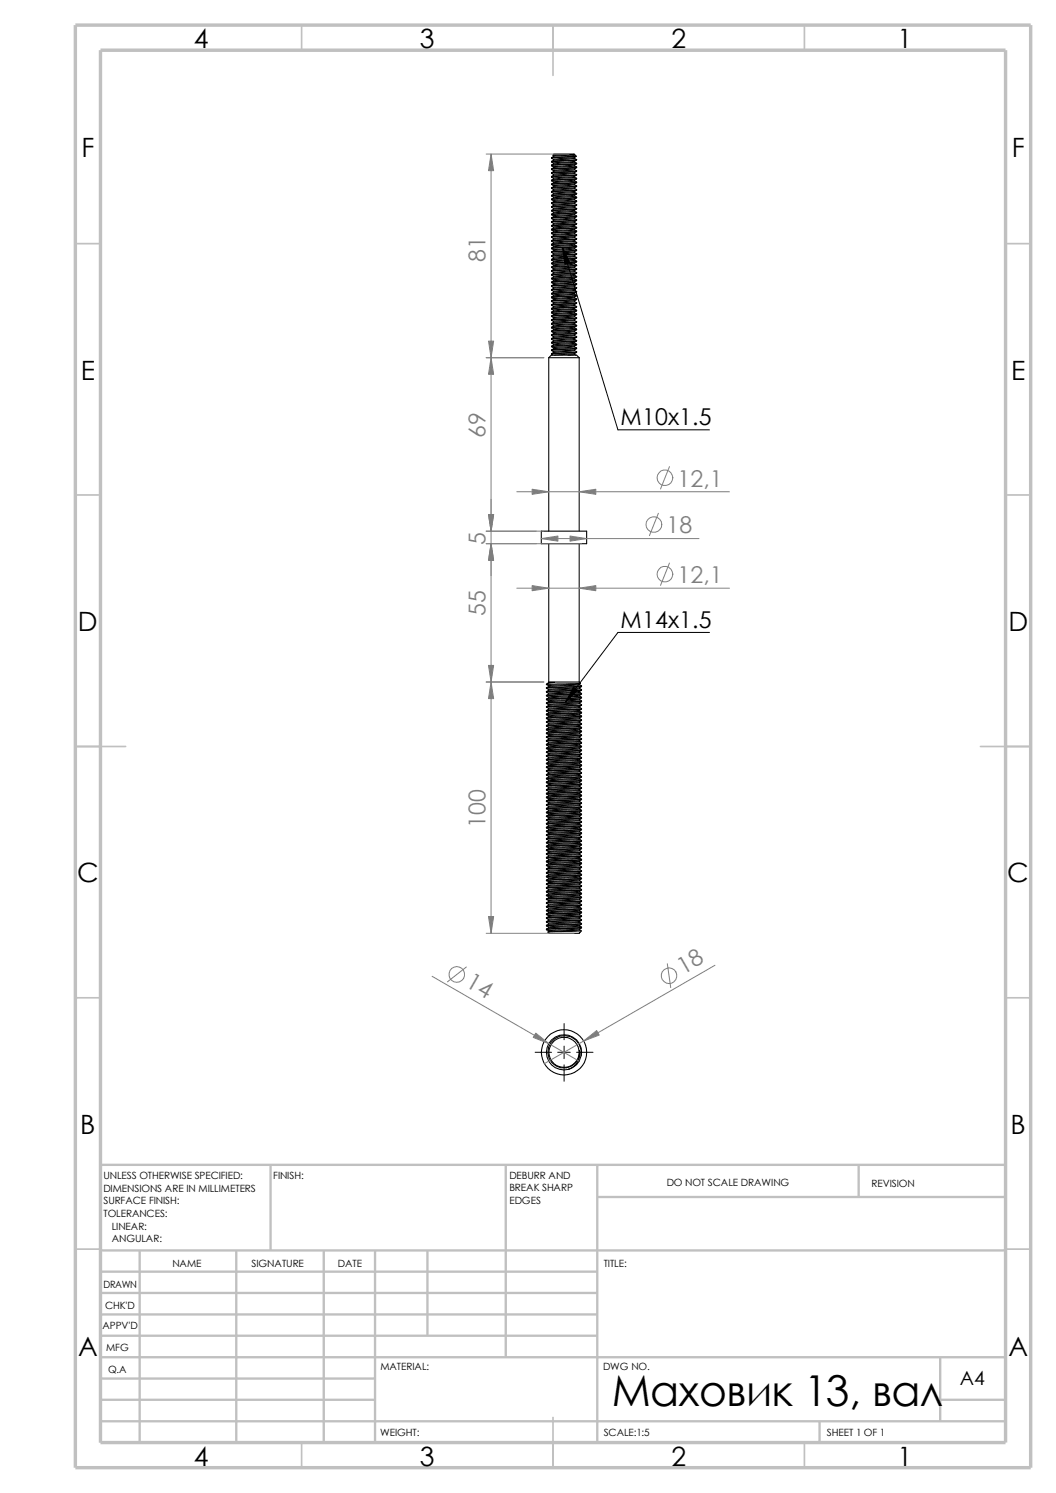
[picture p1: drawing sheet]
<svg xmlns="http://www.w3.org/2000/svg" width="210mm" height="297mm" viewBox="0 0 210 297" stroke-linecap="round" stroke-linejoin="round" font-family="sans-serif">
<g fill="none" stroke="#c0c0c0" stroke-width=".34">
<path d="M60 5v5M110 5v10M160 5v5M15 48.5h5M200 48.5h5M15 98.5h5M200 98.5h5M15 148.5h10M195 148.5h10M15 198.5h5M200 198.5h5M15 248.5h5"/>
<path d="M200 248.5h5M60 287v5M110 282v10M160 287v5"/>
</g>
<g fill="none" stroke="#c0c0c0" stroke-width=".47">
<path d="M53.8 231.7v17.1M100.6 231.7v38.3M118.8 238.1h81.2M118.8 231.7v55.3M170.8 231.7v6.4M200 231.7h-180v55.3M20 257.2h98.8M20 253h98.8M20 248.8h180M27.8 248.8v38.2M47 248.8v38.2M64.4 248.8v38.2"/>
<path d="M74.6 248.8v38.2M85 248.8v16.9M20 278.5h54.6M20 274.2h54.6M20 270h180M20 265.7h98.8M20 261.5h98.8M187 270v12.7M187 278.5h13M20 282.7h180M163 282.7v4.3"/>
</g>
<path d="M15 5h190v287h-190zM20 10h180v277h-180z" fill="none" stroke="#c0c0c0" stroke-width=".68" stroke-linecap="butt"/>
<g fill="none" stroke="#000" stroke-width=".21">
<path d="M109.7 31.4l.4 .3M109.7 32.9l.4 .3M109.7 33.7l.4 .3M109.7 34.4l.4 .3M109.7 36l.4 .2M109.7 36.6l.4 .4M109.7 38.1l.4 .3M109.7 39l.4 .2M109.7 39.6l.4 .4M109.7 33.6v.1M109.7 35.9h.1M109.7 38.9h.1"/>
<path d="M109.7 32.2l4.9-.4-.3 .3v.2M109.7 34.5l4.9-.4-.3 .2v.2M109.7 35.2l4.9-.4-.3 .3v.2M109.7 37.5l4.9-.4-.3 .2v.2M110 30.9h.1M110.1 31.7v.2M110.1 33.2v.2M110.1 34v.1M110.1 34.7v.2M110.1 35.4v.2M110.1 36.2v.2M110.1 37v.1"/>
<path d="M110.1 38.4v.2M110.1 39.2v.2M110.1 40v.1M110.1 30.9v.2M112.5 30.7l-2.5 .2 .2-.3 4.1 .1M112.5 30.7l-2.4 .2M112.5 30.7h1.8M112.9 31.2h1.4M112.9 31.2l-3.2 .2M114.2 32.1l-4 .3h-.1v.2M114.2 37.3l-4 .3-.1 .1v.2M114.2 31.3l-4.1 .4"/>
<path d="M114.2 32.9l-4.1 .3M114.2 33.6l-4.1 .4M114.2 34.3l-4.1 .4M114.2 35.1l-4.1 .3M114.2 35.9l-4.1 .3M114.2 36.6l-4.1 .4M114.2 38.1l-4.1 .3M114.2 38.8l-4.1 .4M114.2 39.6l-4.1 .4M114.3 32.9l.3-.3-4.9 .4M114.3 35.9l.3-.3-4.9 .4M114.3 39v-.2l.3-.2-4.9 .4"/>
<path d="M114.3 35.8v.2l-.2 .1-3.9 .2-.5 .3M114.3 31.5l.4 .3M114.3 32.3l.4 .2M114.3 33l.4 .3-5 .4M114.3 33.7l.4 .4M114.3 34.5l.4 .2M114.3 35.3l.4 .3M114.3 36l.4 .3-5 .4M114.3 36.7l.4 .4M114.3 37.5l.4 .3-5 .4M114.3 38.3l.4 .3M114.3 39l.4 .3-5 .4"/>
<path d="M114.3 39.8l.4 .2M114.3 32.8v.2M114.3 38.1v.2M114.3 30.8l-.2 .1-1.2 .3M114.3 31.5l-4.1 .3-.5 .3M114.3 32.3h-.6a9.5 9.5 0 0 0-4 .6M114.3 33l-4.1 .3-.5 .3M114.3 33.7l-4.1 .4-.5 .3M114.3 34.5l-4.1 .3-.5 .3M114.3 35.3l-4.2 .3-.4 .3M114.3 36.7l-4.1 .4-.5 .2M114.3 37.5l-.6 .1a9.5 9.5 0 0 0-4 .5"/>
<path d="M114.3 38.3l-4.1 .3-.5 .3M114.3 39l-4.1 .3-.5 .3M114.3 39.8l-4.1 .3-.5 .2M114.3 30.7l-4.1 .4-.5 .3M114.3 30.8l.3 .3M114.3 31.2l-4.6 .3M114.3 31.2l.3-.1-.3 .2v.2M114.6 31.8l-4.9 .3 .4 .4M114.6 34.7l-4.9 .4 .4 .3M114.6 37l-4.9 .4 .4 .3M114.6 40l-4.9 .4 .4 .3M114.6 32.5l-4.9 .4"/>
<path d="M114.6 33.2l-4.9 .4M114.6 34l-4.9 .4M114.6 35.5l-4.9 .4M114.6 36.2l-4.9 .4M114.6 37.7l-4.9 .4M114.6 38.5l-4.9 .4M114.6 39.2l-4.9 .4M114.6 33.4l-.3 .2v.1M114.6 36.4l-.3 .2v.1M114.6 37.8l-.3 .3M114.6 39.4l-.3 .2v.2M114.7 32.5v.1"/>
<path d="M114.7 34.8h.1M109.7 41.2l.4 .2M109.7 41.9l.4 .3M109.7 42.6l.4 .4M109.7 43.3l.4 .4M109.7 44.2l.4 .2M109.7 44.9l.4 .3M109.7 46.5l.4 .2M109.7 47.1l.4 .4M109.7 47.9l.4 .3M109.7 48.6l.4 .3M109.7 49.5l.4 .2"/>
<path d="M109.7 50.1l.4 .4M109.7 50.9l.4 .3M109.7 51.6l.4 .3M109.7 52.4l.4 .3M109.7 53.1l.4 .4M109.7 53.8l.4 .4M109.7 54.7l.4 .2M109.7 55.4l.4 .3M109.7 56.9l.4 .3M109.7 57.6l.4 .4M109.7 58.4l.4 .3M109.7 59.1l.4 .3"/>
<path d="M109.7 59.9l.4 .3M109.7 41.1v.1M109.7 44.1v.1M109.7 46.4h.1M109.7 49.4h.1M109.7 54.6v.1M109.7 45l4.9-.4-.3 .2v.2M109.7 47.2l4.9-.3-.3 .2v.1M109.7 48l4.9-.4-.3 .2v.2M109.7 50.2l4.9-.3-.3 .2v.1M109.7 51l4.9-.4-.3 .2v.2M109.7 53.2l4.9-.4-.3 .3v.2"/>
<path d="M109.7 56.2l4.9-.4-.3 .3v.2M109.7 57l4.9-.4-.5 .5-3.9 .2-.5 .3M109.7 57.7l4.9-.3-.3 .2v.1M109.7 58.5l4.9-.4-.3 .2v.2M109.7 60l4.9-.4-.5 .5-3.9 .2-.5 .3M110.1 40.7v.2M110.1 41.4v.2M110.1 42.2v.2M110.1 43.7v.2M110.1 44.4v.2M110.1 45.2v.2M110.1 45.9v.2"/>
<path d="M110.1 46.7v.2M110.1 47.5v.1M110.1 48.9v.2M110.1 49.7v.2M110.1 50.5v.1M110.1 51.2v.2M110.1 51.9v.2M110.1 52.7v.2M110.1 53.4v.2M110.1 54.2v.2M110.1 54.9v.2M110.1 55.7v.2"/>
<path d="M110.1 56.4v.2M110.1 57.2v.2M110.1 58v.1M110.1 58.7v.2M110.1 59.4v.2M114.2 42.6l-4 .3h-.1v.2M114.2 47.8l-4 .3-.1 .1v.2M114.2 40.3l-4.1 .4M114.2 41.1l-4.1 .3M114.2 41.8l-4.1 .4M114.2 43.3l-4.1 .4M114.2 44.1l-4.1 .3"/>
<path d="M114.2 44.8l-4.1 .4M114.2 45.6l-4.1 .3M114.2 46.4l-4.1 .3M114.2 47.1l-4.1 .4M114.2 48.6l-4.1 .3M114.2 49.3l-4.1 .4M114.2 50.1l-4.1 .4M114.2 50.8l-4.1 .4M114.2 51.6l-4.1 .3M114.2 52.3l-4.1 .4M114.2 53.1l-4.1 .3M114.2 53.8l-4.1 .4"/>
<path d="M114.2 54.6l-4.1 .3M114.2 55.3l-4.1 .4M114.2 56.1l-4.1 .3M114.2 56.9l-4.1 .3M114.2 57.6l-4.1 .4M114.2 58.3l-4.1 .4M114.2 59.1l-4.1 .3M114.2 59.8l-4.1 .4M114.3 41.1l.3-.2-4.9 .3M114.3 43.3l.3-.2-4.9 .4M114.3 46.4l.3-.3-4.9 .4M114.3 49.5v-.2l.3-.2-4.9 .4"/>
<path d="M114.3 51.6l.3-.2-4.9 .3M114.3 54.7v-.1l.3-.2-4.9 .3M114.3 59.1l.3-.3-4.9 .4M114.3 41.1v.2h-.2l-3.9 .3-.5 .3M114.3 46.3v.2l-.2 .1-3.9 .2-.5 .3M114.3 51.6v.2h-.2l-3.9 .3-.5 .3M114.3 40.5l.4 .4M114.3 41.2l.4 .4-5 .4M114.3 42l.4 .3-5 .4M114.3 42.8l.4 .2M114.3 43.5l.4 .3-5 .4M114.3 44.2l.4 .4"/>
<path d="M114.3 45l.4 .2M114.3 45.8l.4 .3M114.3 46.5l.4 .3M114.3 47.2l.4 .4M114.3 48l.4 .2M114.3 48.8l.4 .3M114.3 49.5l.4 .3M114.3 50.2l.4 .3M114.3 51l.4 .4M114.3 51.7l.4 .4-5 .4M114.3 52.5l.4 .3M114.3 53.3l.4 .2"/>
<path d="M114.3 54l.4 .4M114.3 54.7l.4 .4-5 .4M114.3 55.5l.4 .2M114.3 56.3l.4 .3M114.3 57l.4 .3M114.3 57.7l.4 .4M114.3 58.5l.4 .2M114.3 59.3l.4 .3M114.3 60l.4 .3M114.3 43.3v.2M114.3 53.8v.2M114.3 59.1v.2"/>
<path d="M114.3 40.5l-4.2 .4-.4 .2M114.3 42l-4.1 .3-.5 .3M114.3 42.8h-.6a9.5 9.5 0 0 0-4 .5M114.3 43.5l-4.1 .3-.5 .3M114.3 44.2l-4.1 .4-.5 .3M114.3 45l-4.1 .3-.5 .3M114.3 45.8l-4.2 .3-.4 .3M114.3 47.2l-4.1 .4-.5 .3M114.3 48l-.6 .1a9.5 9.5 0 0 0-4 .5M114.3 48.8l-4.1 .3-.5 .3M114.3 49.5l-4.1 .3-.5 .3M114.3 50.2l-4.1 .4-.5 .2"/>
<path d="M114.3 51l-.6 .1a9.5 9.5 0 0 0-4 .5M114.3 52.5l-4.1 .3-.5 .3M114.3 53.3h-.6a9.5 9.5 0 0 0-4 .5M114.3 54l-4.1 .3-.5 .3M114.3 54.7l-4.1 .4-.5 .3M114.3 55.5l-4.1 .3-.5 .3M114.3 56.3h-.6a9.5 9.5 0 0 0-4 .6M114.3 57.7l-4.1 .4-.5 .3M114.3 58.5l-4.1 .3-.5 .3M114.3 59.3l-3.6 .2-.6 .1-.4 .3M114.6 45.2l-4.9 .4 .4 .3M114.6 55.7l-4.9 .4 .4 .3"/>
<path d="M114.6 40.7l-4.9 .4M114.6 41.5l-4.9 .4M114.6 42.2l-4.9 .4M114.6 43l-4.9 .3M114.6 43.7l-4.9 .4M114.6 44.5l-4.9 .4M114.6 46l-4.9 .4M114.6 46.7l-4.9 .4M114.6 47.5l-4.9 .4M114.6 48.2l-4.9 .4M114.6 49l-4.9 .4M114.6 49.7l-4.9 .4"/>
<path d="M114.6 50.5l-4.9 .4M114.6 51.2l-4.9 .4M114.6 52l-4.9 .4M114.6 52.7l-4.9 .4M114.6 53.5l-4.9 .3M114.6 54.2l-4.9 .4M114.6 55l-4.9 .4M114.6 56.5l-4.9 .4M114.6 57.2l-4.9 .4M114.6 58l-4.9 .4M114.6 58.7l-4.9 .4M114.6 59.5l-4.9 .4"/>
<path d="M114.6 40.1l-.3 .2v.2M114.6 41.6l-.3 .2v.2M114.6 42.3l-.3 .3v.2M114.6 43.9l-.3 .2v.1M114.6 45.3l-.3 .3v.2M114.6 48.3l-.3 .3v.2M114.6 52.1l-.3 .2v.2M114.6 53.6l-.3 .2M114.6 55.1l-.3 .2v.2M114.7 40l-.1 .1-4.9 .4M114.7 45.3l-.1 .1-4.9 .3M114.7 48.3l-.1 .1-4.9 .3"/>
<path d="M114.7 53.5l-.1 .1-4.9 .4M114.7 43v.1M114.7 50.5v.1M114.7 55.8h.1M114.7 58.8h.1M109.1 71.2h6.1M109.1 71.2l.5-.5h5.1l.5 .5M109.1 71.2v34.5M109.7 60.6l.4 .4M109.7 62.1l.4 .3M109.7 62.9l.4 .3M109.7 63.6l.4 .4"/>
<path d="M109.7 64.3l.4 .4M109.7 65.2l.4 .2M109.7 65.9l.4 .3M109.7 67.4l.4 .3M109.7 68.2l.4 .3M109.7 68.9l.4 .3M109.7 70.5l.3 .2M109.7 65.1v.1M109.7 68.1v.1M109.7 70.4h.1M109.7 60.7l4.9-.3-.3 .2v.1M109.7 61.5l4.9-.4-.3 .2v.2"/>
<path d="M109.7 62.9l4.9-.3-.3 .2v.2M109.7 63.7l4.9-.4-.3 .3v.2M109.7 64.5l4.9-.4-.3 .2v.2M109.7 65.2l4.9-.3-.5 .4-3.9 .3-.5 .3M109.7 66l4.9-.4-.3 .2v.2M109.7 68.2l4.9-.3-.3 .2v.1M109.7 69l4.9-.4-.3 .2v.2M109.7 69.7l4.9-.4-.3 .3v.2M110.1 60.2v.2M110.1 61v.1M110.1 61.7v.2M110.1 62.4v.2"/>
<path d="M110.1 63.2v.2M110.1 64v.1M110.1 64.7v.2M110.1 65.4v.2M110.1 66.2v.2M110.1 67.7v.2M110.1 68.5v.1M110.1 69.2v.2M110.1 69.9v.2M114.2 66.6l-4 .3h-.1v.2M114.2 60.6l-4.1 .4M114.2 61.3l-4.1 .4"/>
<path d="M114.2 62.1l-4.1 .3M114.2 62.8l-4.1 .4M114.2 63.6l-4.1 .4M114.2 64.3l-4.1 .4M114.2 65.1l-4.1 .3M114.2 65.8l-4.1 .4M114.2 67.4l-4.1 .3M114.2 68.1l-4.1 .4M114.2 68.8l-4.1 .4M114.2 69.6l-4.1 .3M114.2 70.3l-4 .4M114.3 62.1l.3-.3-4.9 .4"/>
<path d="M114.3 60.7l.4 .3M114.3 61.5l.4 .3M114.3 62.3l.4 .3M114.3 63l.4 .3M114.3 63.8l.4 .3M114.3 64.5l.4 .4M114.3 65.2l.4 .4M114.3 66l.4 .2M114.3 66.8l.4 .3-5 .4M114.3 67.5l.4 .3M114.3 68.2l.4 .4M114.3 69l.4 .2"/>
<path d="M114.3 69.8l.4 .3-5 .4M114.3 70.5l.2 .2M114.3 62.1v.2M114.3 67.3v.2M114.3 70.3v.2l-1.3 .2M114.3 60.7l-4.1 .4-.5 .2M114.3 61.5l-.6 .1a9.5 9.5 0 0 0-4 .5M114.3 62.3l-4.1 .3-.5 .3M114.3 63l-4.1 .3-.5 .3M114.3 63.8l-4.1 .3-.5 .2M114.3 64.5l-3.6 .3-.6 .1-.4 .2M114.3 66l-4.1 .3-.5 .3"/>
<path d="M114.3 66.8h-.6a9.5 9.5 0 0 0-4 .6M114.3 67.5l-4.1 .3-.5 .3M114.3 68.2l-4.1 .4-.5 .3M114.3 69l-4.1 .3-.5 .3M114.3 69.8l-4.2 .3-.4 .3M114.6 61l-4.9 .4 .4 .3M114.6 66.2l-4.9 .4 .4 .4M114.6 69.2l-4.9 .4 .4 .3M114.6 60.2l-4.9 .4M114.6 61.7l-4.9 .4M114.6 62.5l-4.9 .4M114.6 63.2l-4.9 .4"/>
<path d="M114.6 64l-4.9 .3M114.6 64.7l-4.9 .4M114.6 65.5l-4.9 .4M114.6 67l-4.9 .4M114.6 67.7l-4.9 .4M114.6 68.5l-4.9 .4M114.6 70l-4.9 .4M114.6 66.3l-.3 .3v.2M114.6 67.1l-.3 .3M114.6 70.1l-.3 .3M114.7 66.3l-.1 .1-4.9 .3M114.7 61v.1"/>
<path d="M114.7 69.3h.1M115.2 71.2v34.5M107.7 105.7h9v2.5h-9zM109.1 108.2v27.5M115.2 108.2v27.5M108.7 136.1h.1M108.7 136.1v.1M108.7 136.8v.1M108.7 137.6v.1M108.7 139.1v.1M108.8 136.1l-.1 .1 .4 .2M109.1 139.6l-.4 .3"/>
<path d="M109.1 138.9l-.4 .2M109.1 138.1l-.4 .3M109.1 137.3l-.4 .3M109.1 136.6l-.4 .2M109.1 135.8l-.3 .2M109.1 139.4v.2M109.1 138.7v.2M109.1 137.9v.2M109.1 137.2v.1M109.1 136.4v.2M109.1 135.7h.1M109.1 135.7h6.1"/>
<path d="M110.3 135.8a2.29 2.29 0 0 0-1.6 .3M110.3 135.8h-1.2M115.2 135.7l.2 .2M115.3 139.8l-6.2 .4M115.3 139.1l-6.2 .3M115.3 138.3l-6.2 .4M115.3 137.5l-6.2 .4M115.3 136.8l-6.2 .4M115.3 136.1l-6.2 .3M115.3 139.2l-6.2 .4M115.3 138.5l-6.2 .4M115.3 137.7l-6.2 .4"/>
<path d="M115.3 137l-6.2 .3M115.3 136.2l-6.2 .4M115.3 140l.4 .2M115.3 139.2l.4 .2M115.3 138.5l.4 .2M115.3 137.7l.4 .3M115.3 137l.4 .2M115.3 136.2l.4 .3-7 .3M115.3 139.8v.2l-.9 .1-5.3 .2M115.3 139.1v.1M115.3 138.3v.2M115.3 137.5v.2"/>
<path d="M115.3 136.8v.2M115.3 136.1v.1M115.4 135.9l-6.6 .2M115.4 136l-.1 .1M115.7 139.6l-.4 .2M115.7 138.8l-.4 .3M115.7 138l-.4 .3M115.7 137.3l-.4 .2M115.7 136.6l-.4 .2M115.7 137.2l-.1 .1-.9 .1-6 .3 .4 .2M115.7 136.5v.1M115.7 138h.1"/>
<path d="M115.7 138.7v.1M115.7 139.4v.2M115.7 139.6l-7 .3 .4 .3M115.7 138.8l-7 .4 .4 .2M115.7 138l-7 .4 .4 .3M115.7 136.6l-7 .3 .4 .3M115.7 139.4l-7 .4M115.7 138.7l-7 .4M115.7 138l-7 .3M115.7 137.2l-7 .4M108.7 141.4h.1M108.7 142.1v.1"/>
<path d="M108.7 145.8v.1M108.7 146.6v.1M108.7 149.6v.1M108.7 150.3v.2M108.7 151.1v.1M108.7 155.6v.1M108.7 159.3v.1M109.1 159.9l-.4 .2M109.1 159.1l-.4 .2M109.1 157.6l-.4 .3M109.1 156.8l-.4 .4M109.1 156.1l-.4 .3"/>
<path d="M109.1 155.4l-.4 .2M109.1 154.6l-.4 .2M109.1 153.8l-.4 .4M109.1 152.4l-.4 .3M109.1 151.6l-.4 .3M109.1 150.8l-.4 .3M109.1 150.1l-.4 .2M109.1 149.4l-.4 .2M109.1 148.6l-.4 .3M109.1 147.1l-.4 .3M109.1 146.3l-.4 .3M109.1 145.6l-.4 .2"/>
<path d="M109.1 144.9l-.4 .3M109.1 144.1l-.4 .3M109.1 143.3l-.4 .4M109.1 141.9l-.4 .2M109.1 141.1l-.4 .3M109.1 140.3l-.4 .4M109.1 159.7v.2M109.1 158.9v.2M109.1 158.2v.2M109.1 157.4v.2M109.1 156.7v.1M109.1 155.9v.2"/>
<path d="M109.1 155.2v.2M109.1 154.4v.2M109.1 153.7v.1M109.1 152.9v.2M109.1 152.2v.2M109.1 151.4v.2M109.1 150.7v.1M109.1 149.9v.2M109.1 149.2v.2M109.1 148.4v.2M109.1 147.7v.2M109.1 146.9v.2"/>
<path d="M109.1 146.2v.1M109.1 145.4v.2M109.1 144.7v.2M109.1 143.9v.2M109.1 143.2v.1M109.1 142.4v.2M109.1 141.6v.3M109.1 140.9v.2M109.1 140.2v.1M115.3 158l-2.4 .2a12.7 12.7 0 0 0-4 .3l-.2 .2M115.3 152.7l-2.4 .2a12.7 12.7 0 0 0-4 .3l-.2 .2M115.3 147.5l-2.4 .2a12.7 12.7 0 0 0-4 .3l-.2 .2"/>
<path d="M115.3 142.2l-2.4 .2a13.9 13.9 0 0 0-4 .3l-.2 .2M115.3 159.3l-6.2 .4M115.3 158.5l-6.2 .4M115.3 157.1l-6.2 .3M115.3 156.3l-6.2 .4M115.3 155.5l-6.2 .4M115.3 154.8l-6.2 .4M115.3 154.1l-6.2 .3M115.3 153.3l-6.2 .4M115.3 151.8l-6.2 .4M115.3 151l-6.2 .4M115.3 150.3l-6.2 .4"/>
<path d="M115.3 149.6l-6.2 .3M115.3 148.8l-6.2 .4M115.3 148l-6.2 .4M115.3 147.3l-6.2 .4M115.3 146.6l-6.2 .3M115.3 145.8l-6.2 .4M115.3 145l-6.2 .4M115.3 144.3l-6.2 .4M115.3 143.6l-6.2 .3M115.3 142.8l-6.2 .4M115.3 142l-6.2 .4M115.3 141.3l-6.2 .3"/>
<path d="M115.3 140.5l-6.2 .4M115.3 159.5l-6.2 .4M115.3 157.2l-6.2 .4M115.3 156.5l-6.2 .3M115.3 155.7l-6.2 .4M115.3 155l-6.2 .4M115.3 154.2l-6.2 .4M115.3 152l-6.2 .4M115.3 151.2l-6.2 .4M115.3 150.5l-6.2 .3M115.3 149.7l-6.2 .4M115.3 149l-6.2 .4"/>
<path d="M115.3 148.2l-6.2 .4M115.3 146.7l-6.2 .4M115.3 146l-6.2 .3M115.3 145.2l-6.2 .4M115.3 144.5l-6.2 .4M115.3 143.7l-6.2 .4M115.3 143l-6.2 .3M115.3 141.5l-6.2 .4M115.3 140.7l-6.2 .4M115.3 159.5l.4 .2M115.3 158.7l.4 .3M115.3 158l.4 .2"/>
<path d="M115.3 157.2l.4 .2M115.3 156.5l.4 .2M115.3 155.7l.4 .3M115.3 155l.4 .2M115.3 154.2l.4 .3M115.3 153.5l.4 .2M115.3 152.7l.4 .3M115.3 152l.4 .2-7 .4M115.3 151.2l.4 .3M115.3 150.5l.4 .2M115.3 149.7l.4 .2M115.3 149l.4 .2"/>
<path d="M115.3 148.2l.4 .3M115.3 147.5l.4 .2M115.3 146.7l.4 .3-7 .3M115.3 146l.4 .2M115.3 145.2l.4 .3M115.3 144.5l.4 .2M115.3 143.7l.4 .3M115.3 143l.4 .2M115.3 142.2l.4 .3M115.3 141.5l.4 .2-7 .4M115.3 140.7l.4 .3M115.3 159.3v.2"/>
<path d="M115.3 158.5v.2l-.9 .1-5.3 .3M115.3 157.8v.2M115.3 157.1v.1M115.3 156.3v.2M115.3 155.5v.2M115.3 154.8v.2M115.3 154.1v.1M115.3 153.3v.2l-.9 .1-5.3 .2M115.3 152.5v.2M115.3 151.8v.2M115.3 151v.2M115.3 150.3v.2"/>
<path d="M115.3 149.6v.1M115.3 148.8v.2M115.3 148v.2M115.3 147.3v.2M115.3 146.6v.1M115.3 145.8v.2M115.3 145v.2M115.3 144.3v.2M115.3 143.6v.1M115.3 142.8v.2M115.3 142v.2M115.3 141.3v.2"/>
<path d="M115.3 140.5v.2M115.7 159.8l-.4 .3M115.7 159l-.4 .3M115.7 158.3l-.4 .2M115.7 157.6l-.2 .1a14 14 0 0 1-4.1 .3l-2.3 .2M115.7 156.8l-.4 .3M115.7 156.1l-.4 .2M115.7 155.3l-.4 .2M115.7 154.6l-.4 .2M115.7 153.8l-.4 .3M115.7 153.1l-.4 .2M115.7 152.3l-.2 .1a12.8 12.8 0 0 1-4.1 .3l-2.3 .2"/>
<path d="M115.7 151.6l-.4 .2M115.7 150.8l-.4 .2M115.7 150.1l-.4 .2M115.7 149.3l-.4 .3M115.7 148.5l-.4 .3M115.7 147.8l-.4 .2M115.7 147.1l-.4 .2M115.7 146.3l-.4 .3M115.7 145.5l-.4 .3M115.7 144.8l-.4 .2M115.7 144.1l-.4 .2M115.7 143.3l-.4 .3"/>
<path d="M115.7 142.6l-.4 .2M115.7 141.8l-.4 .2M115.7 141.1l-.4 .2M115.7 140.3l-.4 .2M115.7 156l-.1 .1-.9 .1-6 .2 .4 .3M115.7 150.7l-.1 .1-.9 .1-6 .3 .4 .2M115.7 140.2v.1M115.7 141v.1M115.7 141.7v.1M115.7 142.5v.1M115.7 143.2v.1M115.7 144v.1"/>
<path d="M115.7 144.7v.1M115.7 145.5h.1M115.7 146.2v.1M115.7 147v.1M115.7 147.7v.1M115.7 148.5h.1M115.7 149.2v.1M115.7 149.9v.2M115.7 151.5v.1M115.7 152.2v.1M115.7 153v.1M115.7 153.7v.1"/>
<path d="M115.7 154.5v.1M115.7 155.2v.1M115.7 156.7v.1M115.7 157.5v.1M115.7 158.2v.1M115.7 159h.1M115.7 159.7v.1M115.7 159.8l-7 .4 .4 .2M115.7 159l-7 .4 .4 .3M115.7 158.3l-7 .4 .4 .2M115.7 157.6l-7 .3 .4 .3M115.7 156.8l-7 .4 .4 .2"/>
<path d="M115.7 155.3l-7 .4 .4 .2M115.7 154.6l-7 .3 .4 .3M115.7 153.8l-7 .4 .4 .2M115.7 153.1l-7 .3 .4 .3M115.7 152.3l-7 .4 .4 .2M115.7 151.6l-7 .3 .4 .3M115.7 150.1l-7 .4 .4 .2M115.7 149.3l-7 .4 .4 .2M115.7 148.5l-7 .4 .4 .3M115.7 147.8l-7 .4 .4 .2M115.7 147.1l-7 .3 .4 .3M115.7 146.3l-7 .4 .4 .2"/>
<path d="M115.7 145.5l-7 .4 .4 .3M115.7 144.8l-7 .4 .4 .2M115.7 144.1l-7 .3 .4 .3M115.7 143.3l-7 .4 .4 .2M115.7 142.6l-7 .3 .4 .3M115.7 141.8l-7 .4 .4 .2M115.7 141.1l-7 .3 .4 .2M115.7 140.3l-7 .4 .4 .2M115.7 158.2l-7 .4M115.7 157.4l-7 .4M115.7 156.7l-7 .4M115.7 156l-7 .3"/>
<path d="M115.7 153.7l-7 .4M115.7 153l-7 .3M115.7 151.5l-7 .3M115.7 149.2l-7 .4M115.7 148.5l-7 .3M115.7 147.7l-7 .4M115.7 144.7l-7 .4M115.7 144l-7 .3M115.7 143.2l-7 .4M115.7 142.5l-7 .3M115.7 140.2l-7 .4M115.7 159.7l-6 .3-1 .2"/>
<path d="M115.7 159l-7 .3M115.7 155.2l-7 .4M115.7 154.5l-6 .2-1 .2M115.7 150.7l-7 .4M115.7 149.9l-7 .4M115.7 146.2l-7 .4M115.7 145.5l-7 .3M115.7 141l-7 .4M108.7 163.1v.1M108.7 163.8v.1M108.7 164.6v.1M108.7 165.4h.1"/>
<path d="M108.7 168.4h.1M108.7 169.1v.1M108.7 169.8v.1M108.7 170.6v.1M108.7 174.3v.1M108.7 178.1v.1M109.1 179.4l-.4 .3M109.1 178.6l-.4 .2M109.1 177.8l-.4 .3M109.1 177.1l-.4 .3M109.1 176.4l-.4 .3M109.1 175.6l-.4 .3"/>
<path d="M109.1 174.8l-.4 .4M109.1 174.1l-.4 .2M109.1 173.4l-.4 .2M109.1 172.6l-.4 .3M109.1 171.8l-.4 .4M109.1 171.1l-.4 .3M109.1 170.3l-.4 .3M109.1 169.6l-.4 .2M109.1 168.8l-.4 .3M109.1 168.1l-.4 .2M109.1 167.3l-.4 .4M109.1 166.6l-.4 .3"/>
<path d="M109.1 165.9l-.4 .3M109.1 165.1l-.4 .2M109.1 164.3l-.4 .3M109.1 162.9l-.4 .2M109.1 162.1l-.4 .3M109.1 161.3l-.4 .4M109.1 160.6l-.4 .4M109.1 179.9v.2M109.1 179.2v.2M109.1 178.4v.2M109.1 177.7v.1M109.1 176.9v.2"/>
<path d="M109.1 176.1v.3M109.1 175.4v.2M109.1 174.7v.1M109.1 173.9v.2M109.1 173.2v.2M109.1 172.4v.2M109.1 171.7v.1M109.1 170.9v.2M109.1 170.2v.1M109.1 169.4v.2M109.1 168.7v.2M109.1 167.9v.2"/>
<path d="M109.1 167.2v.1M109.1 166.4v.2M109.1 165.7v.2M109.1 164.9v.2M109.1 164.2v.1M109.1 163.4v.2M109.1 162.7v.2M109.1 161.9v.2M109.1 161.2v.1M109.1 160.4v.2M115.3 163.2l-5.8 .3-.8 .3M115.3 179.5l-6.2 .4"/>
<path d="M115.3 178.8l-6.2 .4M115.3 178.1l-6.2 .3M115.3 177.3l-6.2 .4M115.3 176.5l-6.2 .4M115.3 175.8l-6.2 .3M115.3 175l-6.2 .4M115.3 174.3l-6.2 .4M115.3 173.6l-6.2 .3M115.3 172.8l-6.2 .4M115.3 172l-6.2 .4M115.3 171.3l-6.2 .4M115.3 170.6l-6.2 .3"/>
<path d="M115.3 169.8l-6.2 .4M115.3 169l-6.2 .4M115.3 168.3l-6.2 .4M115.3 167.6l-6.2 .3M115.3 166.8l-6.2 .4M115.3 166l-6.2 .4M115.3 165.3l-6.2 .4M115.3 164.5l-6.2 .4M115.3 163.8l-6.2 .4M115.3 162.3l-6.2 .4M115.3 161.5l-6.2 .4M115.3 160.8l-6.2 .4"/>
<path d="M115.3 160.1l-6.2 .3M115.3 179.7l-6.2 .4M115.3 179l-6.2 .4M115.3 178.2l-6.2 .4M115.3 177.5l-6.2 .3M115.3 176.7l-6.2 .4M115.3 176l-6.2 .4M115.3 175.2l-6.2 .4M115.3 173.7l-6.2 .4M115.3 173l-6.2 .4M115.3 172.2l-6.2 .4M115.3 171.5l-6.2 .3"/>
<path d="M115.3 170.7l-6.2 .4M115.3 170l-6.2 .3M115.3 168.5l-6.2 .3M115.3 167.7l-6.2 .4M115.3 167l-6.2 .3M115.3 166.2l-6.2 .4M115.3 165.5l-6.2 .4M115.3 164.7l-6.2 .4M115.3 164l-6.2 .3M115.3 162.5l-6.2 .4M115.3 161.7l-6.2 .4M115.3 161l-6.2 .3"/>
<path d="M115.3 160.2l-6.2 .4M115.3 179.7l.4 .3M115.3 179l.4 .2M115.3 178.2l.4 .3M115.3 177.5l.4 .2M115.3 176.7l.4 .3M115.3 176l.4 .2-7 .4M115.3 175.2l.4 .3M115.3 174.5l.4 .2M115.3 173.7l.4 .2M115.3 173l.4 .2M115.3 172.2l.4 .3"/>
<path d="M115.3 171.5l.4 .2M115.3 170.7l.4 .3-7 .3M115.3 170l.4 .2M115.3 169.2l.4 .3M115.3 168.5l.4 .2M115.3 167.7l.4 .3M115.3 167l.4 .2M115.3 166.2l.4 .3M115.3 165.5l.4 .2M115.3 164.7l.4 .3M115.3 164l.4 .2M115.3 163.2l.4 .2"/>
<path d="M115.3 162.5l.4 .2-7 .4M115.3 161.7l.4 .3M115.3 161l.4 .2M115.3 160.2l.4 .2M115.3 179.5v.2M115.3 178.8v.2M115.3 178.1v.1M115.3 177.3v.2M115.3 176.5v.2M115.3 175.8v.2M115.3 175v.2M115.3 174.3v.2l-.9 .1-5.3 .2"/>
<path d="M115.3 173.6v.1M115.3 172.8v.2M115.3 172v.2M115.3 171.3v.2M115.3 170.6v.1M115.3 169.8v.2M115.3 169v.2l-.9 .1-5.3 .3M115.3 168.3v.2M115.3 167.6v.1M115.3 166.8v.2M115.3 166v.2M115.3 165.3v.2"/>
<path d="M115.3 164.5v.2M115.3 163.8v.2M115.3 163v.2M115.3 162.3v.2M115.3 161.5v.2M115.3 160.8v.2M115.3 160.1v.1M115.7 179.3l-.4 .2M115.7 178.6l-.4 .2M115.7 177.8l-.4 .3M115.7 177.1l-.4 .2M115.7 176.3l-.4 .2"/>
<path d="M115.7 175.6l-.4 .2M115.7 174.8l-.4 .2M115.7 174.1l-.4 .2M115.7 173.3l-.4 .3M115.7 172.6l-.4 .2M115.7 171.8l-.4 .2M115.7 171.1l-.4 .2M115.7 170.3l-.4 .3M115.7 169.5l-.4 .3M115.7 168.8l-.4 .2M115.7 168.1l-.4 .2M115.7 167.3l-.4 .3"/>
<path d="M115.7 166.6l-.4 .2M115.7 165.8l-.4 .2M115.7 165.1l-.4 .2M115.7 164.3l-.4 .2M115.7 163.6l-.4 .2M115.7 162.8l-.2 .1a14 14 0 0 1-4.1 .4l-2.3 .1M115.7 162.1l-.4 .2M115.7 161.3l-.4 .2M115.7 160.6l-.4 .2M115.7 177l-.1 .1-.9 .1-6 .2 .4 .3M115.7 171.7l-.1 .1-.9 .1-6 .3 .4 .2M115.7 161.2l-.1 .1-.9 .1-6 .3 .4 .2"/>
<path d="M115.7 160.4v.2M115.7 162v.1M115.7 162.7v.1M115.7 163.4v.2M115.7 164.2v.1M115.7 165v.1M115.7 165.7v.1M115.7 166.5h.1M115.7 167.2v.1M115.7 168v.1M115.7 168.7v.1M115.7 169.5h.1"/>
<path d="M115.7 170.2v.1M115.7 171v.1M115.7 172.5v.1M115.7 173.2v.1M115.7 173.9v.2M115.7 174.7v.1M115.7 175.5v.1M115.7 176.2v.1M115.7 177.7v.1M115.7 178.5v.1M115.7 179.2v.1M115.7 180h.1"/>
<path d="M115.7 179.3l-7 .4 .4 .2M115.7 178.6l-7 .3 .4 .3M115.7 177.8l-7 .4 .4 .2M115.7 176.3l-7 .4 .4 .2M115.7 175.6l-7 .3 .4 .2M115.7 174.8l-7 .4 .4 .2M115.7 174.1l-7 .3 .4 .3M115.7 173.3l-7 .4 .4 .2M115.7 172.6l-7 .3 .4 .3M115.7 171.1l-7 .3 .4 .3M115.7 170.3l-7 .4 .4 .2M115.7 169.5l-7 .4 .4 .3"/>
<path d="M115.7 168.8l-7 .4 .4 .2M115.7 168.1l-7 .3 .4 .3M115.7 167.3l-7 .4 .4 .2M115.7 166.5l-7 .4 .4 .3M115.7 165.8l-7 .4 .4 .2M115.7 165.1l-7 .3 .4 .3M115.7 164.3l-7 .4 .4 .2M115.7 163.6l-7 .3 .4 .3M115.7 162.8l-7 .4 .4 .2M115.7 162.1l-7 .3 .4 .3M115.7 160.6l-7 .4 .4 .2M115.7 180l-7 .3"/>
<path d="M115.7 179.2l-7 .4M115.7 177l-7 .3M115.7 175.5l-7 .4M115.7 174.7l-7 .4M115.7 172.5l-7 .3M115.7 171.7l-7 .4M115.7 170.2l-7 .4M115.7 168l-7 .3M115.7 167.2l-7 .4M115.7 166.5l-7 .3M115.7 165.7l-7 .4M115.7 165l-7 .3"/>
<path d="M115.7 162l-7 .3M115.7 161.2l-7 .4M115.7 160.4l-7 .4M115.7 178.5l-6 .2-1 .2M115.7 177.7l-7 .4M115.7 173.9l-7 .4M115.7 173.2l-6 .3-1 .2M115.7 169.5l-7 .3M115.7 168.7l-7 .4M115.7 164.2l-7 .4M115.7 163.4l-7 .4M108.7 182.6v.1"/>
<path d="M108.7 183.3v.1M108.7 184.1v.1M109 185.4l.2 .3h6l.1-.2M109.1 184.6l-.4 .4M109.1 183.9l-.4 .2M109.1 183.1l-.4 .2M109.1 181.6l-.4 .3M109.1 180.8l-.4 .4M109.1 180.1l-.4 .3M109.1 184.4v.2M109.1 183.7v.2M109.1 182.9v.2"/>
<path d="M109.1 182.2v.2M109.1 181.4v.2M109.1 180.7v.1M109.1 185.2v.1M109.1 185.3l-.1 .1M115.2 185.5h.1M115.3 182l-2.4 .1a13.9 13.9 0 0 0-4 .4l-.2 .1M115.3 184.8l-6.2 .4M115.3 184.1l-6.2 .3M115.3 183.3l-6.2 .4M115.3 182.5l-6.2 .4M115.3 181.8l-6.2 .4"/>
<path d="M115.3 181.1l-6.2 .3M115.3 180.3l-6.2 .4M115.3 185l-6.2 .3M115.3 184.2l-6.2 .4M115.3 183.5l-6.2 .4M115.3 182.7l-6.2 .4M115.3 181.2l-6.2 .4M115.3 180.5l-6.2 .3M115.3 185l.3 .2M115.3 184.2l.4 .2M115.3 183.5l.4 .2M115.3 182.7l.4 .3"/>
<path d="M115.3 182l.4 .2M115.3 181.2l.4 .3-7 .3M115.3 180.5l.4 .2M115.3 184.8v.2M115.3 184.1v.1M115.3 183.3v.2M115.3 182.5v.2M115.3 181.8v.2M115.3 181.1v.1M115.3 180.3v.2M115.3 185.5h-.1M115.6 185.2l-6.6 .2"/>
<path d="M115.6 185.2l-.3 .3M115.7 184.6l-.4 .2M115.7 183.8l-.4 .3M115.7 183l-.4 .3M115.7 182.3l-.4 .2M115.7 181.6l-.4 .2M115.7 180.8l-.4 .3M115.7 180l-.4 .3M115.7 180.7v.1M115.7 181.5v.1M115.7 182.2v.1M115.7 183h.1"/>
<path d="M115.7 183.7v.1M115.7 184.4v.2M115.7 183.8l-7 .4 .4 .2M115.7 183l-7 .4 .4 .3M115.7 182.3l-7 .4 .4 .2M115.7 181.6l-7 .3 .4 .3M115.7 180.8l-7 .4 .4 .2M115.7 180l-7 .4 .4 .3M115.7 184.6l-7 .4 .4 .2M115.7 184.4l-7 .4M115.7 183.7l-7 .4M115.7 180.7l-7 .4"/>
<path d="M115.7 183l-7 .3M115.7 182.2l-7 .4M115.6 210a3.5 3.5 0 0 0-3.5-4.2 3.5 3.5 0 0 0-3.3 4.4 3.5 3.5 0 0 0 5 2.2 3.2 3.2 0 0 0 1.4-3.4 3.2 3.2 0 0 1-4.5 3.2 3.2 3.2 0 0 1-.4-5.6 3.4 3.4 0 0 1 4.4 .6 3.4 3.4 0 0 1 .1 4.4l-.9 .8-.8 .3"/>
<circle cx="112.1" cy="209.4" r="4.5"/>
<circle cx="112.2" cy="209.4" r="3"/>
</g>
<g fill="none" stroke="#808080" stroke-width=".2">
<path d="M96.7 30.6h16.5M97.7 30.6v155.1M96.7 71.2h11.5M102.8 97.8h42.3M133.1 92.8l-1.7 4.5M96.7 105.7h11.5M96.7 108.2h19M102.8 117h42.3M107.7 107.1h31.3M130.9 102.1l-1.7 4.5M133.1 112l-1.7 4.5M96.7 135.7h11.5"/>
<path d="M85.9 194.2l29.3 16.9M92.8 192.4l-3.8 2.9M96.7 185.7h17.5M132.7 191.7l.7 4.8M142.2 192l-33.9 19.6"/>
<circle cx="132.2" cy="95" r="1.57"/>
<circle cx="130.1" cy="104.4" r="1.56"/>
<circle cx="132.2" cy="114.2" r="1.57"/>
<circle cx="90.8" cy="193.9" r="1.57"/>
<circle cx="133.1" cy="194.1" r="1.56"/>
</g>
<g fill="#808080" stroke="#808080" stroke-width=".2">
<path d="M105.8 116.5l3.3 .5-3.3 .5z"/>
<path d="M115.2 117l3.3-.5v1z"/>
<path d="M97.2 67.9h1l-.5 3.3z"/>
<path d="M97.7 30.6l.5 3.4h-1z"/>
<path d="M113.4 106.6l3.3 .5-3.3 .6z"/>
<path d="M107.7 107.1l3.3-.5v1.1z"/>
<path d="M115.2 97.8l3.3-.5v1z"/>
<path d="M105.8 97.3l3.3 .5-3.3 .5z"/>
<path d="M97.7 71.2l.5 3.3h-1z"/>
<path d="M97.2 102.4h1l-.5 3.3z"/>
<path d="M97.7 108.2l.5 3.3h-1z"/>
<path d="M97.2 132.4h1l-.5 3.3z"/>
<path d="M97.7 135.7l.5 3.3h-1z"/>
<path d="M97.2 182.3h1l-.5 3.4z"/>
<path d="M116.1 207.1l2.6-2.1 .5 .9z"/>
<path d="M106.6 205.5l2.5 2.1-3.1-1.2z"/>
</g>
<path d="M111.9 49.3l11 36.2h18.2M141.1 125.8h-18.2l-10.4 13.9M106.4 209.3h3.3M110.9 209.3h2.5M112.2 203.6v3.2M112.2 208.1v2.5M112.2 211.8v3.3M114.7 209.3h3.2" fill="none" stroke="#000" stroke-width=".2"/>
<path d="M111.9 49.3l1.4 3-.9 .3zM114 136.7l.9 .6-2.4 2.4z" fill="#000" stroke="#000" stroke-width=".2"/>
<text font-size="8.5" x="121.7" y="279.7">Маховик 13, вал</text>
<g font-size="5.3">
<text x="38.5" y="9.6">4</text>
<text x="83.5" y="9.6">3</text>
<text x="133.5" y="9.6">2</text>
<text x="178.5" y="9.6">1</text>
<text x="16.2" y="31.3">F</text>
<text x="201.2" y="31.3">F</text>
<text x="16" y="75.6">E</text>
<text x="201.1" y="75.6">E</text>
<text x="15.5" y="125.6">D</text>
<text x="200.6" y="125.6">D</text>
<text x="15.3" y="175.6">C</text>
<text x="200.3" y="175.6">C</text>
<text x="16" y="225.6">B</text>
<text x="201" y="225.6">B</text>
<text x="15.5" y="269.8">A</text>
<text x="200.5" y="269.8">A</text>
<text x="38.5" y="291.6">4</text>
<text x="83.5" y="291.6">3</text>
<text x="133.5" y="291.6">2</text>
<text x="178.5" y="291.6">1</text>
</g>
<g font-size="4.6" fill="#808080">
<text x="96.6" y="52.1" transform="rotate(-90 96.6 52.1)">81</text>
<text x="96.6" y="87.1" transform="rotate(-90 96.6 87.1)">69</text>
<text x="134.7" y="96.9">12,1</text>
<text x="132.5" y="106.1">18</text>
<text x="96.6" y="108.4" transform="rotate(-90 96.6 108.4)">5</text>
<text x="134.7" y="116">12,1</text>
<text x="96.6" y="122.5" transform="rotate(-90 96.6 122.5)">55</text>
<text x="96.6" y="164.7" transform="rotate(-90 96.6 164.7)">100</text>
<text x="92.4" y="196.2" transform="rotate(30 92.4 196.2)">14</text>
<text x="135.8" y="193.9" transform="rotate(-30 135.8 193.9)">18</text>
</g>
<g font-size="4.6">
<text x="123.4" y="84.6">М10х1.5</text>
<text x="123.4" y="124.9">М14х1.5</text>
</g>
<text font-size="3.9" x="190.9" y="275.5">A4</text>
<g font-size="2">
<text x="20.6" y="234.6">UNLESS OTHERWISE SPECIFIED:</text>
<text x="20.6" y="237.1">DIMENSIONS ARE IN MILLIMETERS</text>
<text x="20.6" y="239.6">SURFACE FINISH:</text>
<text x="54.4" y="234.6">FINISH:</text>
<text x="101.3" y="239.5">EDGES</text>
<text x="101.3" y="234.5">DEBURR AND</text>
<text x="101.3" y="237">BREAK SHARP</text>
<text x="132.6" y="236">DO NOT SCALE DRAWING</text>
<text x="173.3" y="236.2">REVISION</text>
<text x="20.6" y="242.1">TOLERANCES:</text>
<text x="22.2" y="244.6">LINEAR:</text>
<text x="22.2" y="247.1">ANGULAR:</text>
<text x="50" y="252">SIGNATURE</text>
<text x="67.2" y="252">DATE</text>
<text x="120.1" y="252">TITLE:</text>
<text x="20.6" y="256.2">DRAWN</text>
<text x="34.3" y="252.1">NAME</text>
<text x="20.9" y="260.4">CHK'D</text>
<text x="20.4" y="264.5">APPV'D</text>
<text x="21.1" y="268.8">MFG</text>
<text x="21.5" y="273.1">Q.A</text>
<text x="75.6" y="272.5">MATERIAL:</text>
<text x="119.9" y="272.5">DWG NO.</text>
<text x="75.6" y="285.6">WEIGHT:</text>
<text x="120.1" y="285.6">SCALE:1:5</text>
<text x="164.5" y="285.6">SHEET 1 OF 1</text>
</g>
</svg>
